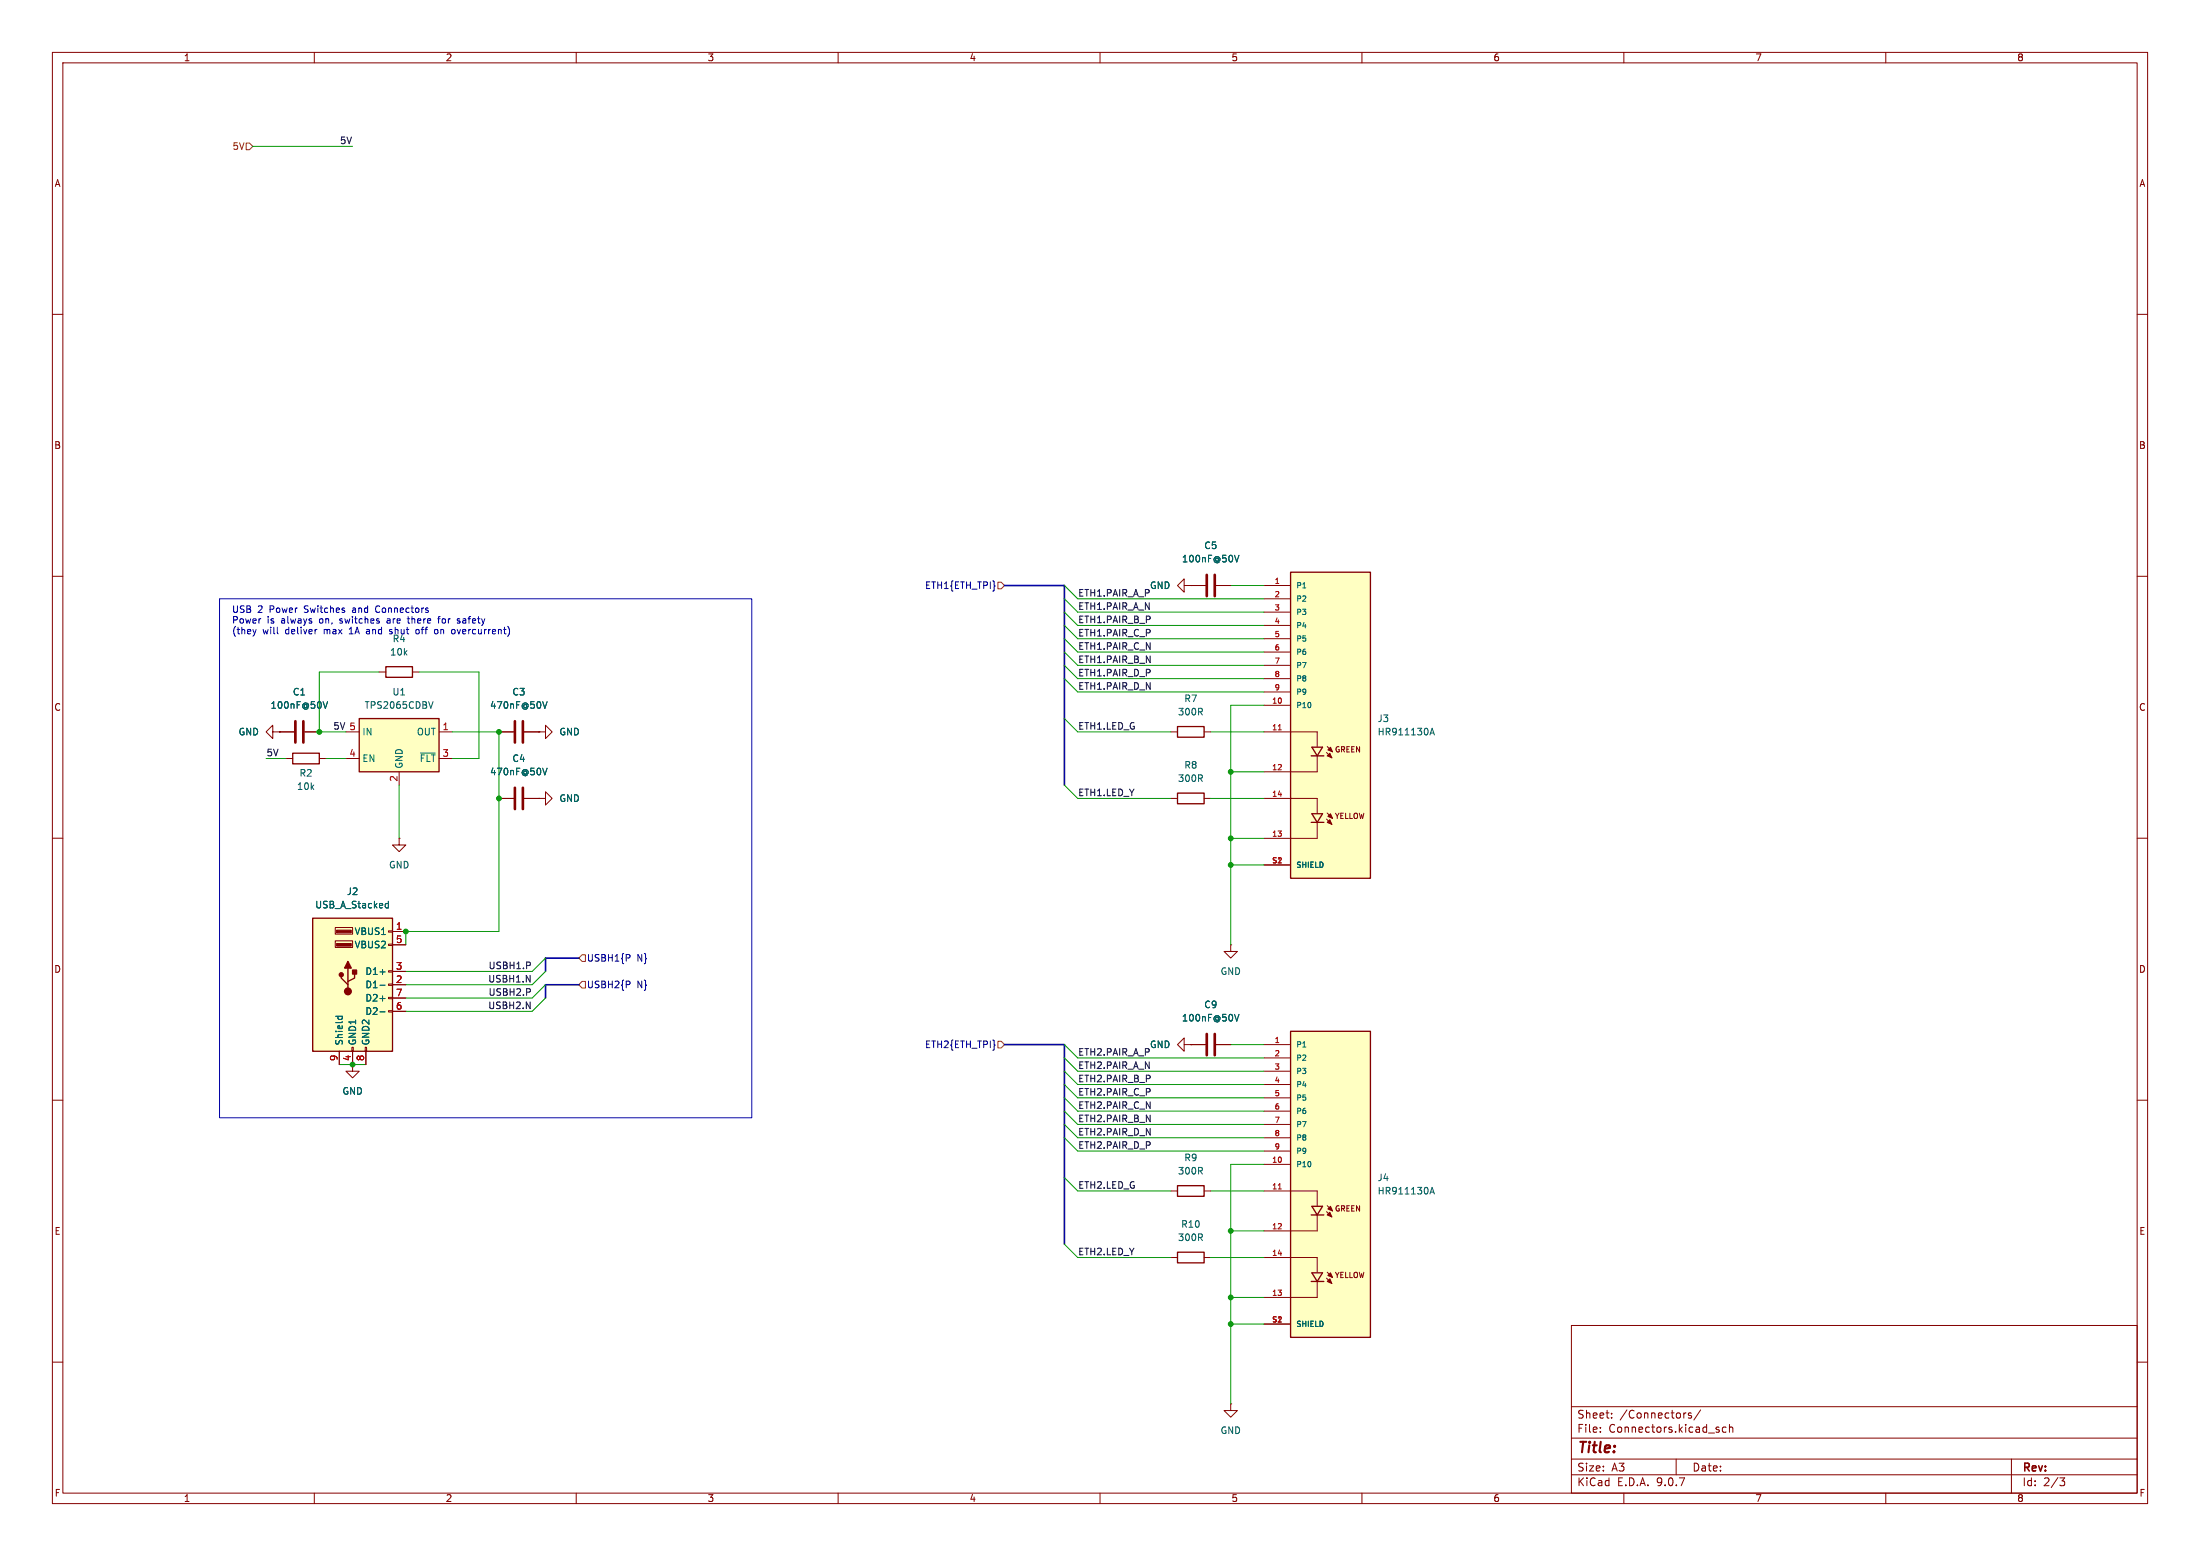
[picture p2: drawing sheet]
<svg xmlns="http://www.w3.org/2000/svg" width="420mm" height="297mm" viewBox="0 0 420 297" stroke-linecap="round" stroke-linejoin="round" font-family="sans-serif">
<g fill="none" stroke="#840000" stroke-width=".19">
<path d="M10 10h400v277h-400zM12 12h396v273h-396zM60 10v2M110 10v2M160 10v2M210 10v2M260 10v2M310 10v2M360 10v2M10 60h2M408 60h2M10 110h2"/>
<path d="M408 110h2M53.3 139.7h2.8M58.2 139.7h2.8M10 160h2M408 160h2M10 210h2M408 210h2M300 253h108v32h-108zM10 260h2M234.9 268v1.2h1.3l-1.3 1.3-1.2-1.3h1.2M234.9 268h.1M300 278.5h108"/>
<path d="M300 274.5h108M300 268.5h108M305.5 273.2v.2M305.5 272.5v.1M307.7 270.5v.2M307.7 269.8v.1M320 278.5v3M321.7 269.7h.2M322.9 269.8l-.4-.1-.2 .2 .1 .2 .5 .2v.3h-.6M324.7 269.1l-1.3 1.9M328.2 273v.3M329.5 272.5l-.4-.1-.3 .3 .1 .6h.6"/>
<path d="M330.2 272.5l.2-.1 .3 .1 .1 .9M330.2 271.9v1.5M384 278.5v6.5M408 260h2M60 285v2M110 285v2M160 285v2M210 285v2M260 285v2M300 281.5h108M310 285v2M360 285v2"/>
<path d="M393.2 282.1h1l-.5 .6 .4 .1 .1 .5-.3 .3h-.5"/>
</g>
<path d="M56.4 137.7v4M57.9 137.7v4" fill="none" stroke="#840000" stroke-width=".51"/>
<path d="M61.7 133.9l.4 1.3 .4-1.3" fill="none" stroke="#006464" stroke-width=".19"/>
<path d="M246.4 196.9h15.2v58.4h-15.2z" fill="#ffffc2"/>
<g fill="none" stroke="#840000" stroke-width=".19">
<path d="M223.5 139.7h1.3M229.9 139.7h1.2M223.5 152.4h1.3M229.9 152.4h1.2M227.3 199.4h2.8M232.2 199.4h2.7M234.9 180.3v1.3h1.3l-1.3 1.3-1.2-1.3h1.2M234.9 180.3h.1M241.3 199.4h5.1M241.3 201.9h5.1M241.3 204.5h5.1M241.3 207h5.1"/>
<path d="M241.3 209.6h5.1M241.3 212.1h5.1M241.3 214.6h5.1M241.3 217.2h5.1M241.3 219.7h5.1M223.5 227.3h1.3M229.9 227.3h1.2M241.3 227.3h10.2v2.8M241.3 222.2h5.1M251.5 232v2.9h-10.2M253.2 231.3l1.1 1M253.4 230.1l1 1"/>
<path d="M223.5 240h1.3M229.9 240h1.2M241.3 240h10.2v2.8M241.3 252.7h5.1M251.5 244.7v2.9h-10.2M253.2 244l1.1 1M253.4 242.8l1 1"/>
</g>
<path d="M224.8 138.7h5.1v2h-5.1zM224.8 151.4h5.1v2h-5.1zM246.4 196.9h15.2v58.4h-15.2zM224.8 239h5.1v2h-5.1zM224.8 226.3h5.1v2h-5.1zM250.3 231.9h2.4M250.4 230.3h2.1l-1 1.6zM250.3 244.6h2.4M250.4 243h2.1l-1 1.6z" fill="none" stroke="#840000" stroke-width=".25"/>
<g fill="#840000" stroke="#840000" stroke-width=".19">
<path d="M253.4 231.9l.5-.5 .4 .9z"/>
<path d="M253.4 244.6l.5-.5 .4 .9z"/>
<path d="M253.5 230.8l.5-.5 .4 .8z"/>
<path d="M253.5 243.5l.5-.5 .4 .8z"/>
</g>
<path d="M244 226.9h.6" fill="none" stroke="#a90000" stroke-width=".19"/>
<path d="M235.7 193.6l.4 1.3 .4-1.3M273 227.9l.4-1.3 .4 1.3M273.1 227.5h.6" fill="none" stroke="#006464" stroke-width=".19"/>
<path d="M230.4 197.4v4M231.9 197.4v4" fill="none" stroke="#840000" stroke-width=".51"/>
<path d="M59.7 175.3h15.2v25.4h-15.2z" fill="#ffffc2"/>
<path d="M73.7 127.3h5v2h-5zM55.9 143.8h5.1v2h-5.1zM59.7 175.3h15.2v25.4h-15.2zM65.2 186.1v.6l1.2 1.3v.6M66.4 184.8v2.5M67.7 185.4v1.3l-1.3 .6v.7" fill="none" stroke="#840000" stroke-width=".25"/>
<g fill="#840000" stroke="#840000" stroke-width=".25">
<path d="M66.4 183.5l.7 1.3h-1.3z"/>
<path d="M67.3 185.2h.8v.7h-.8z"/>
<circle cx="65.2" cy="186.1" r=".38"/>
<circle cx="66.4" cy="189.2" r=".63"/>
</g>
<g fill="#840000" stroke="#840000" stroke-width=".19">
<path d="M64.3 177.5h2.8v.6h-2.8z"/>
<path d="M64.3 180.1h2.8v.5h-2.8z"/>
</g>
<g fill="none" stroke="#840000" stroke-width=".19">
<path d="M226.1 111.8v-1.3l-1.3 1.3 1.3 1.2v-1.2h1.2M227.3 111.8h.1M227.3 111.8h2.8M232.2 111.8h2.7M52.1 139.7v1.3l-1.3-1.3 1.3-1.3v1.3h1.2M53.3 139.7h.1M72.4 128.3h1.3M78.7 128.3h1.3M95.2 139.7h2.8M100.1 139.7h2.8M54.6 144.8h1.3M61 144.8h1.2"/>
<path d="M102.9 152.4h1.2v1.3l1.3-1.3-1.3-1.3v1.3M102.9 152.4h.1M64 177h3.3v1.3h-3.3zM64 179.6h3.3v1.2h-3.3zM74.2 177.7h.7v.2h-.7zM74.9 177.8h2.6M67.2 199.9h.2v.8h-.2zM69.7 199.9h.3v.8h-.3zM74.2 180.2h.7v.3h-.7zM74.2 185.3h.7v.2h-.7zM74.2 187.8h.7v.3h-.7zM74.2 190.4h.7v.2h-.7z"/>
<path d="M74.2 192.9h.7v.3h-.7zM74.9 180.3h2.6M74.9 185.4h2.6M74.9 188h2.6M74.9 190.5h2.6M74.9 193h2.6M226.1 199.4v-1.3l-1.3 1.3 1.3 1.3v-1.3h1.2M227.3 199.4h.1M64.8 200.7v2.5M67.3 200.7v3.8h-1.3l1.3 1.2 1.3-1.2h-1.3M69.8 200.7v2.5"/>
</g>
<path d="M235.7 106l.4 1.3 .4-1.3M103.6 133.9l.4 1.3 .4-1.3M73.7 173.2h.4M73.7 172.5h.4M74.1 172v1.3M64.1 194h1.2M64.6 194l-.1 .3M65.3 194v.3M72.5 185.5h1M72.5 188.1h1M72.5 190.6h1M72.5 193.1h1" fill="none" stroke="#006464" stroke-width=".19"/>
<path d="M230.4 109.7v4.1M231.9 109.7v4.1M98.3 137.7v4M99.8 137.7v4" fill="none" stroke="#840000" stroke-width=".51"/>
<path d="M246.4 109.2h15.2v58.4h-15.2z" fill="#ffffc2"/>
<g fill="none" stroke="#840000" stroke-width=".19">
<path d="M241.3 111.8h5.1M241.3 114.3h5.1M241.3 116.8h5.1M241.3 119.4h5.1M241.3 139.7h10.2v2.8M241.3 121.9h5.1M241.3 124.5h5.1M241.3 127h5.1M241.3 129.5h5.1M241.3 132.1h5.1M241.3 134.6h5.1M241.3 152.4h10.2v2.8"/>
<path d="M251.5 144.4v2.9h-10.2M251.5 157.1v2.9h-10.2M253.2 143.6l1.1 1.1M253.2 156.3l1.1 1.1M253.4 142.5l1 1M253.4 155.2l1 1M76.2 160v1.3h-1.3l1.3 1.3 1.3-1.3h-1.3M76.2 160h.1M241.3 165.1h5.1"/>
</g>
<path d="M246.4 109.2h15.2v58.4h-15.2zM250.3 144.3h2.4M250.3 157h2.4M250.4 142.6h2.1l-1 1.7zM250.4 155.3h2.1l-1 1.7z" fill="none" stroke="#840000" stroke-width=".25"/>
<g fill="#840000" stroke="#840000" stroke-width=".19">
<path d="M253.4 144.3l.5-.5 .4 .9z"/>
<path d="M253.4 157l.5-.5 .4 .9z"/>
<path d="M253.5 143.1l.5-.5 .4 .9z"/>
<path d="M253.5 155.8l.5-.5 .4 .9z"/>
</g>
<path d="M244 139.3h.6" fill="none" stroke="#a90000" stroke-width=".19"/>
<path d="M273.1 139.9h.6M273 140.3l.4-1.3 .4 1.3" fill="none" stroke="#006464" stroke-width=".19"/>
<path d="M68.6 137.2h15.2v10.1h-15.2z" fill="#ffffc2"/>
<path d="M68.6 137.2h15.2v10.1h-15.2z" fill="none" stroke="#840000" stroke-width=".25"/>
<g fill="none" stroke="#840000" stroke-width=".19">
<path d="M227.3 111.8h.1M227.3 111.8h2.8M232.2 111.8h2.7M53.3 139.7h.1M53.3 139.7h2.8M58.2 139.7h2.8M66 139.7h2.6M83.8 139.7h2.6M95.2 139.7h2.8M100.1 139.7h2.8M102.9 139.7h1.2v1.3l1.3-1.3-1.3-1.3v1.3M102.9 139.7h.1"/>
<path d="M66 144.8h2.6M76.2 147.3v2.6M83.8 144.8h2.6M95.2 152.4h2.8M100.1 152.4h2.8M102.9 152.4h.1M74.9 177.8h2.6M74.9 180.3h2.6M74.9 185.4h2.6M74.9 188h2.6M74.9 190.5h2.6M74.9 193h2.6"/>
<path d="M227.3 199.4h.1M227.3 199.4h2.8M232.2 199.4h2.7M64.8 200.7v2.5M67.3 200.7v2.5M69.8 200.7v2.5"/>
</g>
<g fill="none" stroke="#006464" stroke-width=".19">
<path d="M235.7 106l.4 1.3 .4-1.3M61.7 133.9l.4 1.3 .4-1.3M82.7 133.9l-.5 1.3M103.6 133.9l.4 1.3 .4-1.3M80.3 143.7h2.8M103.6 146.6l.4 1.3 .4-1.3M73.7 173.2h.4M73.7 172.5h.4M74.1 172v1.3M64.1 194h1.2M64.6 194l-.1 .3M65.3 194v.3"/>
<path d="M72.5 185.5h1M72.5 188.1h1M72.5 190.6h1M72.5 193.1h1M235.7 193.6l.4 1.3 .4-1.3"/>
</g>
<path d="M98.3 150.4v4M99.8 150.4v4" fill="none" stroke="#840000" stroke-width=".51"/>
<path d="M47 27.3h.6l.7 .6-.7 .7h-.6zM190.5 111.1h.6l.7 .7-.7 .6h-.6zM111.1 187.3h.7v1.3h-.7l-.6-.6zM111.1 182.2h.7v1.3h-.7l-.6-.6zM190.5 198.8h.6l.7 .6-.7 .6h-.6z" fill="none" stroke="#725600" stroke-width=".19"/>
<path d="M120.2 187.3l.1 .2-.1 .4M120.2 182.3l.1 .1-.1 .4" fill="none" stroke="#000084" stroke-width=".19"/>
<path d="M191.8 111.8h11.4v38.1M110.5 182.9h-6.4v2.5M110.5 188h-6.4v2.5M191.8 199.4h11.4v38.1" fill="none" stroke="#000084" stroke-width=".3"/>
<g fill="none" stroke="#009600" stroke-width=".19">
<path d="M48.3 27.9h19M203.2 114.3l2.5 2.5h35.6M203.2 111.8l2.5 2.5h35.6M203.2 116.8l2.5 2.6h35.6M203.2 119.4l2.5 2.5h35.6M234.9 111.8h6.4M72.4 128.3h-11.4v11.4h5M80 128.3h11.4v16.5h-5M86.4 139.7h8.8v38.1h-17.7v2.5M203.2 127l2.5 2.5h35.6M203.2 129.5l2.5 2.6h35.6M203.2 137.2l2.5 2.5h17.8"/>
<path d="M203.2 121.9l2.5 2.6h35.6M203.2 124.5l2.5 2.5h35.6M231.1 139.7h10.2M241.3 134.6h-6.4v45.7M50.8 144.8h3.8M62.2 144.8h3.8M76.2 149.9v10.1M203.2 149.9l2.5 2.5h17.8M231.1 152.4h10.2M234.9 147.3h6.4M234.9 165.1h6.4M234.9 160h6.4"/>
<path d="M104.1 182.9l-2.5 2.5h-24.1M104.1 188l-2.5 2.5h-24.1M104.1 185.4l-2.5 2.6h-24.1M104.1 190.5l-2.5 2.5h-24.1M203.2 199.4l2.5 2.5h35.6M234.9 199.4h6.4M64.8 203.2h5M203.2 217.2l2.5 2.5h35.6M203.2 214.6l2.5 2.6h35.6M203.2 204.5l2.5 2.5h35.6M203.2 209.6l2.5 2.5h35.6M203.2 212.1l2.5 2.5h35.6"/>
<path d="M203.2 207l2.5 2.6h35.6M203.2 201.9l2.5 2.6h35.6M203.2 224.8l2.5 2.5h17.8M203.2 237.5l2.5 2.5h17.8M231.1 227.3h10.2M234.9 234.9h6.4M241.3 222.2h-6.4v45.8M231.1 240h10.2M234.9 247.6h6.4M234.9 252.7h6.4"/>
</g>
<g fill="none" stroke="#0000c2" stroke-width=".19">
<path d="M41.9 114.3h101.6v99.1h-101.6zM71.9 115.7l-.2 .5 .2 .6M74.1 118.1l-.2 .1M74.1 118.5l-.2 .1 .2 .3M77.7 118.1h.5M77.9 117.7v1.1l.3 .1M83.5 118.1h.5M84 117.7l-.3 .2v1M87.4 118.2h.4M87.4 118.5l.4 .2v.2h-.4M48.9 120.1l-.3 .9M53 120.9l.1 .1"/>
<path d="M60.4 120.1h.1M66.7 121h.7M66.8 120l-.1 .1M70.1 120.1l-.1 .1M70.1 120.5l-.2 .2 .2 .3M74.4 120.9l.1 .1M74.7 120.1l-.3 .2v.2l.3 .1M79.9 120.2l-.3-.1-.2 .3v.5l.2 .1 .3-.1M83 120.3l.4-.2 .2 .3-.1 .5-.3 .1-.2-.1M86.6 120.1l.3 .3v.4l-.3 .2"/>
</g>
<g fill="#009600" stroke="#009600" stroke-width=".19">
<circle cx="234.9" cy="234.9" r=".46"/>
<circle cx="234.9" cy="252.7" r=".46"/>
<circle cx="234.9" cy="247.6" r=".46"/>
<circle cx="234.9" cy="147.3" r=".46"/>
<circle cx="234.9" cy="160" r=".46"/>
<circle cx="234.9" cy="165.1" r=".46"/>
<circle cx="67.3" cy="203.2" r=".46"/>
<circle cx="61" cy="139.7" r=".46"/>
<circle cx="95.2" cy="139.7" r=".46"/>
<circle cx="77.5" cy="177.8" r=".46"/>
<circle cx="95.2" cy="152.4" r=".46"/>
</g>
<text font-size="2.8" fill="#840000" x="301" y="277.9">Title:</text>
<g font-size="2.1" fill="#840000">
<text x="301" y="273.7">File:</text>
<text x="301" y="271">Sheet:</text>
<text x="307.1" y="273.7">Connectors.kicad_sch</text>
<text x="309.2" y="271">/Connectors/</text>
<text x="301" y="281.1">Size:</text>
<text x="307.6" y="281.1">A3</text>
<text x="323" y="281.1">Date:</text>
<text x="386" y="281.3">Rev:</text>
<text x="301" y="283.9">KiCad</text>
<text x="308.7" y="283.9">E.D.A.</text>
<text x="316.3" y="283.9">9.0.7</text>
<text x="386" y="283.9">Id:</text>
<text x="390.1" y="283.9">2/3</text>
</g>
<g font-size="1.8" fill="#840000">
<text x="35" y="11.9">1</text>
<text x="85" y="11.9">2</text>
<text x="135" y="11.9">3</text>
<text x="185" y="11.9">4</text>
<text x="235" y="11.9">5</text>
<text x="285" y="11.9">6</text>
<text x="335" y="11.9">7</text>
<text x="385" y="11.9">8</text>
<text x="10.3" y="35.9">A</text>
<text x="408.3" y="35.9">A</text>
<text x="10.3" y="85.9">B</text>
<text x="408.2" y="85.9">B</text>
<text x="10.3" y="135.9">C</text>
<text x="408.2" y="135.9">C</text>
<text x="10.3" y="185.9">D</text>
<text x="408.2" y="185.9">D</text>
<text x="67.1" y="202.6" transform="rotate(-90 67.1 202.6)">4</text>
<text x="10.3" y="235.9">E</text>
<text x="408.3" y="235.9">E</text>
<text x="10.3" y="285.9">F</text>
<text x="35" y="286.9">1</text>
<text x="85" y="286.9">2</text>
<text x="135" y="286.9">3</text>
<text x="185" y="286.9">4</text>
<text x="235" y="286.9">5</text>
<text x="285" y="286.9">6</text>
<text x="335" y="286.9">7</text>
<text x="385" y="286.9">8</text>
<text x="408.3" y="285.9">F</text>
</g>
<text font-size="1.8" fill="#725600" x="44.3" y="28.8">5V</text>
<g font-size="1.8" fill="#0f0f0f">
<text x="64.8" y="27.6">5V</text>
<text x="205.7" y="114">ETH1.PAIR_A_P</text>
<text x="205.7" y="116.5">ETH1.PAIR_A_N</text>
<text x="205.7" y="119">ETH1.PAIR_B_P</text>
<text x="205.7" y="124.1">ETH1.PAIR_C_N</text>
<text x="205.7" y="121.6">ETH1.PAIR_C_P</text>
<text x="205.7" y="126.7">ETH1.PAIR_B_N</text>
<text x="205.7" y="131.7">ETH1.PAIR_D_N</text>
<text x="205.7" y="129.2">ETH1.PAIR_D_P</text>
<text x="63.5" y="139.4">5V 5</text>
<text x="205.7" y="139.4">ETH1.LED_G</text>
<text x="50.8" y="144.4">5V</text>
<text x="205.7" y="152.1">ETH1.LED_Y</text>
<text x="93.2" y="185.1">USBH1.P</text>
<text x="93.1" y="187.6">USBH1.N</text>
<text x="93.2" y="190.2">USBH2.P</text>
<text x="93.1" y="192.7">USBH2.N</text>
<text x="205.7" y="201.6">ETH2.PAIR_A_P</text>
<text x="205.7" y="206.7">ETH2.PAIR_B_P</text>
<text x="205.7" y="204.1">ETH2.PAIR_A_N</text>
<text x="205.7" y="209.2">ETH2.PAIR_C_P</text>
<text x="205.7" y="211.7">ETH2.PAIR_C_N</text>
<text x="205.7" y="214.3">ETH2.PAIR_B_N</text>
<text x="205.7" y="219.4">ETH2.PAIR_D_P</text>
<text x="205.7" y="216.8">ETH2.PAIR_D_N</text>
<text x="205.7" y="227">ETH2.LED_G</text>
<text x="205.7" y="239.7">ETH2.LED_Y</text>
</g>
<g font-size="1.8" fill="#006464">
<text x="225.5" y="107.5">100nF@50V</text>
<text x="229.8" y="105">C5</text>
<text x="219.4" y="112.6">GND</text>
<text x="74.4" y="125.3">10k</text>
<text x="51.5" y="135.5">100nF@50V</text>
<text x="55.8" y="132.9">C1</text>
<text x="69.5" y="135.5">TPS2065CDBV</text>
<text x="74.8" y="132.9">U1</text>
<text x="93.5" y="135.5">470nF@50V</text>
<text x="97.7" y="132.9">C3</text>
<text x="224.8" y="136.8">300R</text>
<text x="226" y="134.2">R7</text>
<text x="45.4" y="140.6">GND</text>
<text x="69.1" y="140.6">IN</text>
<text x="79.5" y="140.6">OUT</text>
<text x="106.7" y="140.6">GND</text>
<text x="262.9" y="138">J3</text>
<text x="262.9" y="140.6">HR911130A</text>
<text x="57.1" y="148.4">R2</text>
<text x="69.1" y="145.6">EN</text>
<text x="77.1" y="146.8" transform="rotate(-90 77.1 146.8)">GND</text>
<text x="80" y="145.6">~{FLT}</text>
<text x="93.5" y="148.2">470nF@50V</text>
<text x="97.7" y="145.6">C4</text>
<text x="224.8" y="149.5">300R</text>
<text x="226" y="146.9">R8</text>
<text x="56.6" y="151">10k</text>
<text x="106.7" y="153.3">GND</text>
<text x="74.2" y="166">GND</text>
<text x="60.1" y="173.6">USB_A_Stacked</text>
<text x="66.1" y="171">J2</text>
<text x="67.6" y="178.7">VBUS1</text>
<text x="67.6" y="181.2">VBUS2</text>
<text x="69.7" y="186.3">D1+</text>
<text x="69.7" y="188.8">D1-</text>
<text x="69.7" y="191.4">D2+</text>
<text x="232.9" y="186.3">GND</text>
<text x="69.7" y="193.9">D2-</text>
<text x="225.5" y="195.2">100nF@50V</text>
<text x="229.8" y="192.6">C9</text>
<text x="65.6" y="199.6" transform="rotate(-90 65.6 199.6)">Shield</text>
<text x="68.2" y="199.6" transform="rotate(-90 68.2 199.6)">GND1</text>
<text x="70.7" y="199.6" transform="rotate(-90 70.7 199.6)">GND2</text>
<text x="219.4" y="200.3">GND</text>
<text x="65.3" y="209.1">GND</text>
<text x="226" y="221.8">R9</text>
<text x="224.8" y="224.4">300R</text>
<text x="262.9" y="225.7">J4</text>
<text x="262.9" y="228.2">HR911130A</text>
<text x="224.8" y="237.1">300R</text>
<text x="225.4" y="234.5">R10</text>
<text x="232.9" y="273.9">GND</text>
</g>
<g font-size="1.8" fill="#000084">
<text x="176.5" y="112.6">ETH1{ETH_TPI}</text>
<text x="112" y="183.7">USBH1{P</text>
<text x="121.6" y="183.7">N}</text>
<text x="112" y="188.8">USBH2{P</text>
<text x="121.6" y="188.8">N}</text>
<text x="176.5" y="200.3">ETH2{ETH_TPI}</text>
</g>
<g font-size="1.8" fill="#0000c2">
<text x="44.2" y="117.2">USB</text>
<text x="44.2" y="119.2">Power</text>
<text x="49.2" y="117.2">2</text>
<text x="51" y="119.2">is</text>
<text x="51.6" y="117.2">Power</text>
<text x="53.8" y="119.2">always</text>
<text x="58.4" y="117.2">Switches</text>
<text x="61.3" y="119.2">on,</text>
<text x="65.3" y="119.2">switches</text>
<text x="67.7" y="117.2">and</text>
<text x="72.4" y="117.2">Connectors</text>
<text x="74.5" y="119.2">are</text>
<text x="78.7" y="119.2">there</text>
<text x="84.7" y="119.2">for</text>
<text x="88.6" y="119.2">safety</text>
<text x="44.2" y="121.3">(they</text>
<text x="50.1" y="121.3">will</text>
<text x="54.6" y="121.3">deliver</text>
<text x="62.1" y="121.3">max</text>
<text x="67.1" y="121.3">1A</text>
<text x="70.6" y="121.3">and</text>
<text x="74.9" y="122.8">R4</text>
<text x="75.2" y="121.3">shut</text>
<text x="80.5" y="121.3">off</text>
<text x="84.2" y="121.3">on</text>
<text x="87.7" y="121.3">overcurrent)</text>
</g>
<g font-size="1.8" fill="#a90000">
<text x="84.4" y="139.4">1</text>
<text x="66.6" y="144.5">4</text>
<text x="75.9" y="149.3" transform="rotate(-90 75.9 149.3)">2</text>
<text x="84.4" y="144.5">3</text>
<text x="75.5" y="177.5">1</text>
<text x="75.5" y="180.1">5</text>
<text x="75.5" y="185.2">3</text>
<text x="75.5" y="187.7">2</text>
<text x="75.5" y="190.2">7</text>
<text x="75.5" y="192.8">6</text>
<text x="64.5" y="202.6" transform="rotate(-90 64.5 202.6)">9</text>
<text x="69.6" y="202.6" transform="rotate(-90 69.6 202.6)">8</text>
</g>
<g font-size="1.4" fill="#a90000">
<text x="243.2" y="111.5">1</text>
<text x="243.2" y="114">2</text>
<text x="243.2" y="116.6">3</text>
<text x="243.2" y="119.1">4</text>
<text x="243.2" y="121.7">5</text>
<text x="243.2" y="124.2">6</text>
<text x="243.2" y="126.7">7</text>
<text x="243.2" y="129.3">8</text>
<text x="243.2" y="131.8">9</text>
<text x="242.7" y="134.4">10</text>
<text x="242.7" y="139.4">11</text>
<text x="242.7" y="147.1">12</text>
<text x="242.7" y="152.1">14</text>
<text x="242.7" y="159.8">13</text>
<text x="242.7" y="164.8">S1</text>
<text x="243.7" y="164.8">2</text>
<text x="243.2" y="199.1">1</text>
<text x="243.2" y="201.7">2</text>
<text x="243.2" y="204.2">3</text>
<text x="243.2" y="206.8">4</text>
<text x="243.2" y="209.3">5</text>
<text x="243.2" y="211.8">6</text>
<text x="243.2" y="214.4">7</text>
<text x="242.7" y="222">10</text>
<text x="243.2" y="216.9">8</text>
<text x="243.2" y="219.5">9</text>
<text x="242.7" y="227.1">11</text>
<text x="242.7" y="234.7">12</text>
<text x="242.7" y="239.8">14</text>
<text x="242.7" y="247.4">13</text>
<text x="242.7" y="252.5">S1</text>
<text x="243.7" y="252.5">2</text>
</g>
<g font-size="1.4" fill="#006464">
<text x="247.4" y="112.5">P1</text>
<text x="247.4" y="115">P2</text>
<text x="247.4" y="117.6">P3</text>
<text x="247.4" y="120.1">P4</text>
<text x="247.4" y="122.7">P5</text>
<text x="247.4" y="125.2">P6</text>
<text x="247.4" y="127.7">P7</text>
<text x="247.4" y="130.3">P8</text>
<text x="247.4" y="132.8">P9</text>
<text x="247.4" y="135.4">P10</text>
<text x="247.4" y="165.8">SHIELD</text>
<text x="247.4" y="200.1">P1</text>
<text x="247.4" y="202.7">P2</text>
<text x="247.4" y="205.2">P3</text>
<text x="247.4" y="207.7">P4</text>
<text x="247.4" y="210.3">P5</text>
<text x="247.4" y="212.8">P6</text>
<text x="247.4" y="215.4">P7</text>
<text x="247.4" y="217.9">P8</text>
<text x="247.4" y="220.4">P9</text>
<text x="247.4" y="223">P10</text>
<text x="247.4" y="253.5">SHIELD</text>
</g>
<g font-size="1.4" fill="#840000">
<text x="254.7" y="143.8">GREEN</text>
<text x="254.7" y="156.5">YELLOW</text>
<text x="254.7" y="231.4">GREEN</text>
<text x="254.7" y="244.1">YELLOW</text>
</g>
</svg>
